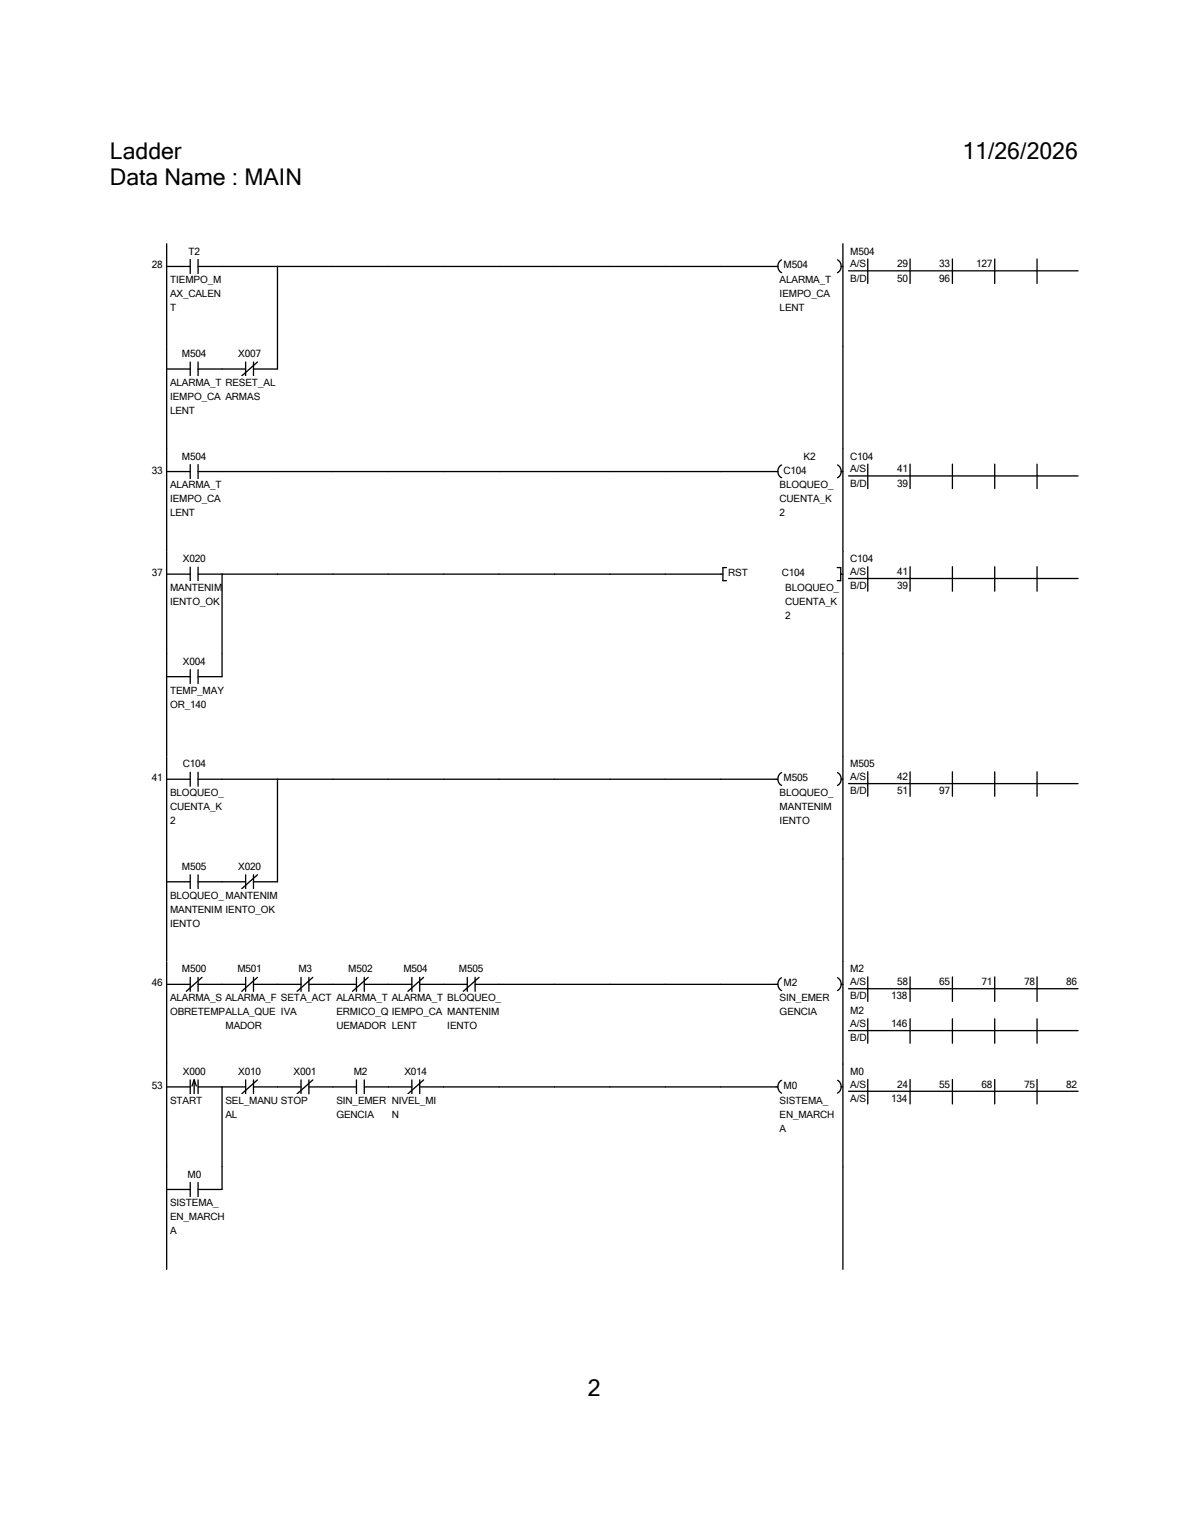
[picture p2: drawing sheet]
<svg xmlns="http://www.w3.org/2000/svg" width="216mm" height="279mm" viewBox="0 0 216 279" stroke-linecap="round" stroke-linejoin="round" font-family="sans-serif">
<path d="M20 44.3h175.8v200.2h-175.8z" fill-rule="evenodd" fill="#fff" stroke="#fff" stroke-width=".24"/>
<g fill="#fff">
<path d="M20 44.3h121.1v18.6h-121.1z" fill-rule="evenodd"/>
<path d="M141.1 44.3h12.1v18.6h-12.1zM27.6 47.2h2.4v1.9h-2.4z" fill-rule="evenodd"/>
</g>
<path d="M34.2 44.6h2.1v2.1h-2.1z" fill="#fff"/>
<path d="M30.3 48.4h4.3M34.6 47.1v2.6M36 48.4h4.4M36 47.1v2.6" fill="none" stroke="#000" stroke-width=".24"/>
<g fill="#fff">
<path d="M30.9 49.8h9.3v2.1h-9.3z"/>
<path d="M30.9 52.4h9.2v2h-9.2z"/>
<path d="M30.9 54.9h1.1v2h-1.1z"/>
</g>
<path d="M30.3 44.3v18.6M40.4 48.4h101M50.4 48.4v14.5M142 47.2a1.34 1.34 0 0 0 0 2.3" fill="none" stroke="#000" stroke-width=".24"/>
<path d="M142.4 47.2h4.4v1.9h-4.4z" fill="#fff"/>
<path d="M152.2 47.2a1.34 1.34 0 0 1 0 2.3M152.9 48.4h.3" fill="none" stroke="#000" stroke-width=".24"/>
<g fill="#fff">
<path d="M141.7 49.8h9.3v2.1h-9.3z"/>
<path d="M141.7 52.4h9.2v2h-9.2z"/>
<path d="M141.7 54.9h4.5v2h-4.5z"/>
</g>
<path d="M153.2 44.3v18.6" fill="none" stroke="#000" stroke-width=".24"/>
<g fill="#fff">
<path d="M154.2 44.3h41.7v7.6h-41.7z"/>
<path d="M154.5 44.6h4.4v2.1h-4.4z"/>
<path d="M154.5 46.9h2.9v2h-2.9z"/>
<path d="M163 46.9h2.4v2h-2.4z"/>
<path d="M170.7 46.9h2.4v2h-2.4z"/>
<path d="M177.4 46.9h3.4v2h-3.4z"/>
<path d="M154.5 49.5h3v2.1h-3z"/>
<path d="M163 49.5h2.4v2.1h-2.4z"/>
<path d="M170.7 49.5h2.4v2.1h-2.4z"/>
</g>
<path d="M154.2 49.2h41.7M157.7 47.1v4.4M165.4 47.1v4.4M173.1 47.1v4.4M180.8 47.1v4.4M188.5 47.1v4.4" fill="none" stroke="#000" stroke-width=".24"/>
<g fill="#fff">
<path d="M20 62.9h121.1v18.7h-121.1z" fill-rule="evenodd"/>
<path d="M141.1 62.9h12.1v18.7h-12.1zM33.1 63.2h4.4v2.1h-4.4z" fill-rule="evenodd"/>
</g>
<path d="M30.3 67h4.3M34.6 65.8v2.5M36 67h4.4M36 65.8v2.5" fill="none" stroke="#000" stroke-width=".24"/>
<g fill="#fff">
<path d="M30.9 68.5h9.4v2h-9.4z"/>
<path d="M30.9 71h9.2v2h-9.2z"/>
<path d="M30.9 73.5h4.5v2.1h-4.5z"/>
</g>
<path d="M30.3 62.9v18.6" fill="none" stroke="#000" stroke-width=".24"/>
<path d="M43.3 63.2h4.1v2.1h-4.1z" fill="#fff"/>
<path d="M40.4 67h4.2M44.6 65.8v2.5M46.1 67h4.3M46.1 65.8v2.5M46.8 65.8l-2.9 2.5" fill="none" stroke="#000" stroke-width=".24"/>
<g fill="#fff">
<path d="M41 68.5h9v2h-9z"/>
<path d="M41 71h6.3v2h-6.3z"/>
</g>
<path d="M50.4 62.9v4.1M153.2 62.9v18.6" fill="none" stroke="#000" stroke-width=".24"/>
<g fill="#fff">
<path d="M20 81.6h121.1v18.6h-121.1z" fill-rule="evenodd"/>
<path d="M141.1 81.6h12.1v18.6h-12.1zM27.6 84.4h2.4v2h-2.4z" fill-rule="evenodd"/>
</g>
<path d="M33.1 81.9h4.4v2h-4.4z" fill="#fff"/>
<path d="M30.3 85.7h4.3M34.6 84.4v2.5M36 85.7h4.4M36 84.4v2.5" fill="none" stroke="#000" stroke-width=".24"/>
<g fill="#fff">
<path d="M30.9 87.1h9.4v2h-9.4z"/>
<path d="M30.9 89.6h9.2v2.1h-9.2z"/>
<path d="M30.9 92.2h4.5v2h-4.5z"/>
</g>
<path d="M30.3 81.5v18.7M40.4 85.7h101M142 84.5a1.34 1.34 0 0 0 0 2.3" fill="none" stroke="#000" stroke-width=".24"/>
<g fill="#fff">
<path d="M146 81.9h2.2v2h-2.2z"/>
<path d="M142.4 84.4h4.2v2h-4.2z"/>
</g>
<path d="M152.2 84.5a1.34 1.34 0 0 1 0 2.3M152.9 85.7h.3" fill="none" stroke="#000" stroke-width=".24"/>
<g fill="#fff">
<path d="M141.7 87.1h9.8v2h-9.8z"/>
<path d="M141.7 89.6h9.4v2.1h-9.4z"/>
<path d="M141.7 92.2h1v2h-1z"/>
</g>
<path d="M153.2 81.5v18.7" fill="none" stroke="#000" stroke-width=".24"/>
<g fill="#fff">
<path d="M154.2 81.5h41.7v7.7h-41.7z"/>
<path d="M154.5 81.9h4.2v2h-4.2z"/>
<path d="M154.5 84.2h2.9v2h-2.9z"/>
<path d="M163 84.2h2.4v2h-2.4z"/>
<path d="M154.5 86.8h3v2h-3z"/>
<path d="M163 86.8h2.4v2h-2.4z"/>
</g>
<path d="M154.2 86.5h41.7M157.7 84.3v4.5M165.4 84.3v4.5M173.1 84.3v4.5M180.8 84.3v4.5M188.5 84.3v4.5" fill="none" stroke="#000" stroke-width=".24"/>
<path d="M20 100.2h133.2v18.6h-133.2z" fill-rule="evenodd" fill="#fff"/>
<g fill="#fff">
<path d="M27.6 103h2.4v2.1h-2.4z"/>
<path d="M33.2 100.5h4.1v2h-4.1z"/>
</g>
<path d="M30.3 104.3h4.3M34.6 103v2.6M36 104.3h4.4M36 103v2.6" fill="none" stroke="#000" stroke-width=".24"/>
<g fill="#fff">
<path d="M30.9 105.7h9.5v2h-9.5z"/>
<path d="M30.9 108.2h9v2.1h-9z"/>
</g>
<path d="M30.3 100.2v18.6M131.4 104.3h-91v14.5M132 103.1h-.6v2.4h.6" fill="none" stroke="#000" stroke-width=".24"/>
<g fill="#fff">
<path d="M132.3 103h3.6v2.1h-3.6z"/>
<path d="M142.1 103h4.2v2.1h-4.2z"/>
<path d="M142.7 105.7h9.8v2h-9.8z"/>
<path d="M142.7 108.2h9.4v2.1h-9.4z"/>
<path d="M142.7 110.8h1v2h-1z"/>
</g>
<path d="M152.2 103.1h.6v2.4h-.6M152.8 104.3h.4M153.2 100.2v18.6" fill="none" stroke="#000" stroke-width=".24"/>
<g fill="#fff">
<path d="M154.2 100.2h41.7v7.6h-41.7z"/>
<path d="M154.5 100.5h4.2v2h-4.2z"/>
<path d="M154.5 102.8h2.9v2h-2.9z"/>
<path d="M163 102.8h2.4v2h-2.4z"/>
<path d="M154.5 105.4h3v2h-3z"/>
<path d="M163 105.4h2.4v2h-2.4z"/>
</g>
<path d="M154.2 105.1h41.7M157.7 103v4.4M165.4 103v4.4M173.1 103v4.4M180.8 103v4.4M188.5 103v4.4" fill="none" stroke="#000" stroke-width=".24"/>
<g fill="#fff">
<path d="M20 118.8h121.1v18.7h-121.1z" fill-rule="evenodd"/>
<path d="M141.1 118.8h12.1v18.7h-12.1zM33.2 119.1h4.1v2.1h-4.1z" fill-rule="evenodd"/>
</g>
<path d="M30.3 122.9h4.3M34.6 121.7v2.5M36 122.9h4.4M36 121.7v2.5" fill="none" stroke="#000" stroke-width=".24"/>
<g fill="#fff">
<path d="M30.9 124.4h9.8v2h-9.8z"/>
<path d="M30.9 126.9h6.6v2h-6.6z"/>
</g>
<path d="M30.3 118.8v18.6M40.4 118.8v4.1M153.2 118.8v18.6" fill="none" stroke="#000" stroke-width=".24"/>
<g fill="#fff">
<path d="M20 137.5h121.1v18.6h-121.1z" fill-rule="evenodd"/>
<path d="M141.1 137.5h12.1v18.6h-12.1zM27.6 140.3h2.4v2h-2.4z" fill-rule="evenodd"/>
</g>
<path d="M33.2 137.8h4.2v2h-4.2z" fill="#fff"/>
<path d="M30.3 141.6h4.3M34.6 140.3v2.5M36 141.6h4.4M36 140.3v2.5" fill="none" stroke="#000" stroke-width=".24"/>
<g fill="#fff">
<path d="M30.9 143h9.8v2h-9.8z"/>
<path d="M30.9 145.5h9.4v2.1h-9.4z"/>
<path d="M30.9 148.1h1v2h-1z"/>
</g>
<path d="M30.3 137.4v18.7M40.4 141.6h101M50.4 141.6v14.5M142 140.4a1.34 1.34 0 0 0 0 2.3" fill="none" stroke="#000" stroke-width=".24"/>
<path d="M142.4 140.3h4.4v2h-4.4z" fill="#fff"/>
<path d="M152.2 140.4a1.34 1.34 0 0 1 0 2.3M152.9 141.6h.3" fill="none" stroke="#000" stroke-width=".24"/>
<g fill="#fff">
<path d="M141.7 143h9.8v2h-9.8z"/>
<path d="M141.7 145.5h9.5v2.1h-9.5z"/>
<path d="M141.7 148.1h5.5v2h-5.5z"/>
</g>
<path d="M153.2 137.4v18.7" fill="none" stroke="#000" stroke-width=".24"/>
<g fill="#fff">
<path d="M154.2 137.5h41.7v7.5h-41.7z"/>
<path d="M154.5 137.8h4.4v2h-4.4z"/>
<path d="M154.5 140h2.9v2.1h-2.9z"/>
<path d="M163 140h2.4v2.1h-2.4z"/>
<path d="M154.5 142.7h3v2h-3z"/>
<path d="M163 142.7h2.4v2h-2.4z"/>
<path d="M170.7 142.7h2.4v2h-2.4z"/>
</g>
<path d="M154.2 142.4h41.7M157.7 140.2v4.5M165.4 140.2v4.5M173.1 140.2v4.5M180.8 140.2v4.5M188.5 140.2v4.5" fill="none" stroke="#000" stroke-width=".24"/>
<g fill="#fff">
<path d="M20 156.1h121.1v18.6h-121.1z" fill-rule="evenodd"/>
<path d="M141.1 156.1h12.1v18.6h-12.1zM33.1 156.4h4.4v2h-4.4z" fill-rule="evenodd"/>
</g>
<path d="M34.6 158.9v2.6M36 158.9v2.6M30.3 160.2h4.3M36 160.2h4.4" fill="none" stroke="#000" stroke-width=".24"/>
<g fill="#fff">
<path d="M30.9 161.6h9.8v2.1h-9.8z"/>
<path d="M30.9 164.2h9.5v2h-9.5z"/>
<path d="M30.9 166.7h5.5v2h-5.5z"/>
</g>
<path d="M30.3 156.1v18.6" fill="none" stroke="#000" stroke-width=".24"/>
<path d="M43.3 156.4h4.1v2h-4.1z" fill="#fff"/>
<path d="M44.6 158.9v2.6M46.1 158.9v2.6M46.8 158.9l-2.9 2.6M40.4 160.2h4.2M46.1 160.2h4.3" fill="none" stroke="#000" stroke-width=".24"/>
<g fill="#fff">
<path d="M41 161.6h9.5v2.1h-9.5z"/>
<path d="M41 164.2h9v2h-9z"/>
</g>
<path d="M50.4 156.1v4.1M153.2 156.1v18.6" fill="none" stroke="#000" stroke-width=".24"/>
<g fill="#fff">
<path d="M20 174.7h121.1v18.6h-121.1z" fill-rule="evenodd"/>
<path d="M141.1 174.7h12.1v18.6h-12.1zM27.6 177.5h2.4v2.1h-2.4z" fill-rule="evenodd"/>
</g>
<path d="M33.1 175h4.4v2h-4.4z" fill="#fff"/>
<path d="M30.3 178.8h4.3M34.6 177.6v2.5M36 178.8h4.4M36 177.6v2.5M36.7 177.6l-2.8 2.5" fill="none" stroke="#000" stroke-width=".24"/>
<g fill="#fff">
<path d="M30.9 180.3h9.4v2h-9.4z"/>
<path d="M30.9 182.8h10v2h-10z"/>
</g>
<path d="M30.3 174.7v18.6" fill="none" stroke="#000" stroke-width=".24"/>
<path d="M43.1 175h4.4v2h-4.4z" fill="#fff"/>
<path d="M40.4 178.8h4.2M44.6 177.6v2.5M46.1 178.8h4.3M46.1 177.6v2.5M46.8 177.6l-2.9 2.5" fill="none" stroke="#000" stroke-width=".24"/>
<g fill="#fff">
<path d="M41 180.3h9.3v2h-9.3z"/>
<path d="M41 182.8h9.1v2h-9.1z"/>
<path d="M41 185.3h6.6v2.1h-6.6z"/>
<path d="M54.2 175h2.5v2h-2.5z"/>
</g>
<path d="M50.4 178.8h4.3M54.7 177.6v2.5M56.1 178.8h4.4M56.1 177.6v2.5M56.8 177.6l-2.8 2.5" fill="none" stroke="#000" stroke-width=".24"/>
<g fill="#fff">
<path d="M51.1 180.3h9.1v2h-9.1z"/>
<path d="M51.1 182.8h2.8v2h-2.8z"/>
<path d="M63.3 175h4.4v2h-4.4z"/>
</g>
<path d="M60.5 178.8h4.3M64.8 177.6v2.5M66.2 178.8h4.4M66.2 177.6v2.5M66.9 177.6l-2.8 2.5" fill="none" stroke="#000" stroke-width=".24"/>
<g fill="#fff">
<path d="M61.1 180.3h9.4v2h-9.4z"/>
<path d="M61.1 182.8h9.5v2h-9.5z"/>
<path d="M61.1 185.3h9.1v2.1h-9.1z"/>
<path d="M73.3 175h4.4v2h-4.4z"/>
</g>
<path d="M70.6 178.8h4.2M74.8 177.6v2.5M76.3 178.8h4.3M76.3 177.6v2.5M77 177.6l-2.9 2.5" fill="none" stroke="#000" stroke-width=".24"/>
<g fill="#fff">
<path d="M71.2 180.3h9.4v2h-9.4z"/>
<path d="M71.2 182.8h9.2v2h-9.2z"/>
<path d="M71.2 185.3h4.5v2.1h-4.5z"/>
<path d="M83.4 175h4.4v2h-4.4z"/>
</g>
<path d="M80.6 178.8h4.3M84.9 177.6v2.5M86.3 178.8h4.4M86.3 177.6v2.5M87.1 177.6l-2.9 2.5" fill="none" stroke="#000" stroke-width=".24"/>
<g fill="#fff">
<path d="M81.3 180.3h9.8v2h-9.8z"/>
<path d="M81.3 182.8h9.5v2h-9.5z"/>
<path d="M81.3 185.3h5.4v2.1h-5.4z"/>
</g>
<path d="M90.7 178.8h50.7M142 177.6a1.34 1.34 0 0 0 0 2.3" fill="none" stroke="#000" stroke-width=".24"/>
<path d="M142.4 177.5h2.5v2.1h-2.5z" fill="#fff"/>
<path d="M152.2 177.6a1.34 1.34 0 0 1 0 2.3M152.9 178.8h.3" fill="none" stroke="#000" stroke-width=".24"/>
<g fill="#fff">
<path d="M141.7 180.3h9v2h-9z"/>
<path d="M141.7 182.8h6.8v2h-6.8z"/>
</g>
<path d="M153.2 174.7v18.6" fill="none" stroke="#000" stroke-width=".24"/>
<g fill="#fff">
<path d="M154.2 174.7h41.7v15.2h-41.7z"/>
<path d="M154.5 175h2.5v2h-2.5z"/>
<path d="M154.5 177.3h2.9v2.1h-2.9z"/>
<path d="M163 177.3h2.4v2.1h-2.4z"/>
<path d="M170.7 177.3h2.4v2.1h-2.4z"/>
<path d="M178.4 177.3h2.4v2.1h-2.4z"/>
<path d="M186.1 177.3h2.4v2.1h-2.4z"/>
<path d="M193.8 177.3h2.4v2.1h-2.4z"/>
<path d="M154.5 179.9h3v2h-3z"/>
<path d="M162 179.9h3.4v2h-3.4z"/>
</g>
<path d="M154.2 179.6h41.7M157.7 177.5v4.4M165.4 177.5v4.4M173.1 177.5v4.4M180.8 177.5v4.4M188.5 177.5v4.4" fill="none" stroke="#000" stroke-width=".24"/>
<g fill="#fff">
<path d="M154.5 182.6h2.5v2.1h-2.5z"/>
<path d="M154.5 184.9h2.9v2h-2.9z"/>
<path d="M162 184.9h3.4v2h-3.4z"/>
<path d="M154.5 187.5h3v2.1h-3z"/>
</g>
<path d="M154.2 187.2h41.7M157.7 185.1v4.4M165.4 185.1v4.4M173.1 185.1v4.4M180.8 185.1v4.4M188.5 185.1v4.4" fill="none" stroke="#000" stroke-width=".24"/>
<g fill="#fff">
<path d="M20 193.3h121.1v18.7h-121.1z" fill-rule="evenodd"/>
<path d="M141.1 193.3h12.1v18.7h-12.1zM27.6 196.2h2.4v2h-2.4z" fill-rule="evenodd"/>
</g>
<path d="M33.2 193.6h4.1v2.1h-4.1z" fill="#fff"/>
<path d="M30.3 197.5h4.3M34.6 196.2v2.5M35.3 196.2v2.5M35.3 196.2l-.4 1.1M35.3 196.2l.4 1.1M36 197.5h4.4M36 196.2v2.5" fill="none" stroke="#000" stroke-width=".24"/>
<path d="M30.9 198.9h5.8v2h-5.8z" fill="#fff"/>
<path d="M30.3 193.3v18.7" fill="none" stroke="#000" stroke-width=".24"/>
<path d="M43.3 193.6h4.1v2.1h-4.1z" fill="#fff"/>
<path d="M40.4 197.5h4.2M44.6 196.2v2.5M46.1 197.5h4.3M46.1 196.2v2.5M46.8 196.2l-2.9 2.5" fill="none" stroke="#000" stroke-width=".24"/>
<g fill="#fff">
<path d="M41 198.9h9.5v2h-9.5z"/>
<path d="M41 201.4h2.1v2.1h-2.1z"/>
</g>
<path d="M40.4 197.5v14.5" fill="none" stroke="#000" stroke-width=".24"/>
<path d="M53.3 193.6h4.1v2.1h-4.1z" fill="#fff"/>
<path d="M50.4 197.5h4.3M54.7 196.2v2.5M56.1 197.5h4.4M56.1 196.2v2.5M56.8 196.2l-2.8 2.5" fill="none" stroke="#000" stroke-width=".24"/>
<g fill="#fff">
<path d="M51.1 198.9h4.8v2h-4.8z"/>
<path d="M64.3 193.6h2.5v2.1h-2.5z"/>
</g>
<path d="M60.5 197.5h4.3M64.8 196.2v2.5M66.2 197.5h4.4M66.2 196.2v2.5" fill="none" stroke="#000" stroke-width=".24"/>
<g fill="#fff">
<path d="M61.1 198.9h9.1v2h-9.1z"/>
<path d="M61.1 201.4h6.8v2.1h-6.8z"/>
<path d="M73.5 193.6h4.1v2.1h-4.1z"/>
</g>
<path d="M70.6 197.5h4.2M74.8 196.2v2.5M76.3 197.5h4.3M76.3 196.2v2.5M77 196.2l-2.9 2.5" fill="none" stroke="#000" stroke-width=".24"/>
<g fill="#fff">
<path d="M71.2 198.9h8.1v2h-8.1z"/>
<path d="M71.2 201.4h1.3v2.1h-1.3z"/>
</g>
<path d="M80.6 197.5h60.8M142 196.3a1.34 1.34 0 0 0 0 2.3" fill="none" stroke="#000" stroke-width=".24"/>
<path d="M142.4 196.2h2.5v2h-2.5z" fill="#fff"/>
<path d="M152.2 196.3a1.34 1.34 0 0 1 0 2.3M152.9 197.5h.3" fill="none" stroke="#000" stroke-width=".24"/>
<g fill="#fff">
<path d="M141.7 198.9h8.8v2h-8.8z"/>
<path d="M141.7 201.4h9.9v2.1h-9.9z"/>
<path d="M141.7 204h1.2v2h-1.2z"/>
</g>
<path d="M153.2 193.3v18.7" fill="none" stroke="#000" stroke-width=".24"/>
<g fill="#fff">
<path d="M154.2 193.3h41.7v7.7h-41.7z"/>
<path d="M154.5 193.6h2.5v2.1h-2.5z"/>
<path d="M154.5 196h2.9v2h-2.9z"/>
<path d="M163 196h2.4v2h-2.4z"/>
<path d="M170.7 196h2.4v2h-2.4z"/>
<path d="M178.4 196h2.4v2h-2.4z"/>
<path d="M186.1 196h2.4v2h-2.4z"/>
<path d="M193.8 196h2.4v2h-2.4z"/>
<path d="M154.5 198.5h2.9v2.1h-2.9z"/>
<path d="M162 198.5h3.4v2.1h-3.4z"/>
</g>
<path d="M154.2 198.2h41.7M157.7 196.1v4.4M165.4 196.1v4.4M173.1 196.1v4.4M180.8 196.1v4.4M188.5 196.1v4.4" fill="none" stroke="#000" stroke-width=".24"/>
<g fill="#fff">
<path d="M20 212h121.1v18.6h-121.1z" fill-rule="evenodd"/>
<path d="M141.1 212h12.1v18.6h-12.1zM34.1 212.3h2.4v2h-2.4z" fill-rule="evenodd"/>
</g>
<path d="M30.3 216.1h4.3M34.6 214.8v2.6M36 216.1h4.4M36 214.8v2.6" fill="none" stroke="#000" stroke-width=".24"/>
<g fill="#fff">
<path d="M30.9 217.5h8.8v2h-8.8z"/>
<path d="M30.9 220h9.9v2.1h-9.9z"/>
<path d="M30.9 222.6h1.2v2h-1.2z"/>
</g>
<path d="M30.3 212v18.6M40.4 212v4.1M153.2 212v18.6" fill="none" stroke="#000" stroke-width=".24"/>
<g fill="#fff">
<path d="M20 25h13v4.8h-13z"/>
<path d="M174.9 25h21v4.8h-21z"/>
<path d="M20 29.8h34.9v4.7h-34.9z"/>
<path d="M106.8 249.6h2.3v4.8h-2.3z"/>
</g>
<g font-size="4.2">
<text x="20" y="28.9">Ladder</text>
<text x="174.9" y="28.9">11/26/2026</text>
<text x="20" y="33.7">Data Name : MAIN</text>
<text x="106.8" y="253.5">2</text>
</g>
<g font-size="1.8">
<text x="34.2" y="46.3">T2</text>
<text x="154.5" y="46.3">M504</text>
<text x="27.6" y="48.8">28</text>
<text x="30.9" y="51.5">TIEMPO_M</text>
<text x="141.7" y="51.5">ALARMA_T</text>
<text x="142.4" y="48.8">M504</text>
<text x="154.5" y="48.6">A/S</text>
<text x="154.5" y="51.2">B/D</text>
<text x="163" y="48.6">29</text>
<text x="163" y="51.2">50</text>
<text x="170.7" y="48.6">33</text>
<text x="170.7" y="51.2">96</text>
<text x="177.4" y="48.6">127</text>
<text x="30.9" y="54">AX_CALEN</text>
<text x="30.9" y="56.6">T</text>
<text x="141.7" y="54">IEMPO_CA</text>
<text x="141.7" y="56.6">LENT</text>
<text x="33.1" y="64.9">M504</text>
<text x="43.3" y="64.9">X007</text>
<text x="30.9" y="70.1">ALARMA_T</text>
<text x="41" y="70.1">RESET_AL</text>
<text x="30.9" y="72.6">IEMPO_CA</text>
<text x="30.9" y="75.2">LENT</text>
<text x="41" y="72.6">ARMAS</text>
<text x="33.1" y="83.5">M504</text>
<text x="146" y="83.5">K2</text>
<text x="154.5" y="83.5">C104</text>
<text x="27.6" y="86.1">33</text>
<text x="30.9" y="88.7">ALARMA_T</text>
<text x="141.7" y="88.7">BLOQUEO_</text>
<text x="142.4" y="86.1">C104</text>
<text x="154.5" y="85.8">A/S</text>
<text x="154.5" y="88.4">B/D</text>
<text x="163" y="85.8">41</text>
<text x="163" y="88.4">39</text>
<text x="30.9" y="91.3">IEMPO_CA</text>
<text x="30.9" y="93.8">LENT</text>
<text x="141.7" y="91.3">CUENTA_K</text>
<text x="141.7" y="93.8">2</text>
<text x="27.6" y="104.7">37</text>
<text x="30.9" y="107.4">MANTENIM</text>
<text x="33.2" y="102.2">X020</text>
<text x="132.3" y="104.7">RST</text>
<text x="142.1" y="104.7">C104</text>
<text x="142.7" y="107.4">BLOQUEO_</text>
<text x="154.5" y="102.2">C104</text>
<text x="154.5" y="104.4">A/S</text>
<text x="154.5" y="107.1">B/D</text>
<text x="163" y="104.4">41</text>
<text x="163" y="107.1">39</text>
<text x="30.9" y="109.9">IENTO_OK</text>
<text x="142.7" y="109.9">CUENTA_K</text>
<text x="142.7" y="112.4">2</text>
<text x="33.2" y="120.8">X004</text>
<text x="30.9" y="126">TEMP_MAY</text>
<text x="30.9" y="128.6">OR_140</text>
<text x="27.6" y="141.9">41</text>
<text x="33.2" y="139.4">C104</text>
<text x="142.4" y="141.9">M505</text>
<text x="154.5" y="139.4">M505</text>
<text x="154.5" y="141.7">A/S</text>
<text x="163" y="141.7">42</text>
<text x="30.9" y="144.7">BLOQUEO_</text>
<text x="30.9" y="147.2">CUENTA_K</text>
<text x="30.9" y="149.7">2</text>
<text x="141.7" y="144.7">BLOQUEO_</text>
<text x="141.7" y="147.2">MANTENIM</text>
<text x="141.7" y="149.7">IENTO</text>
<text x="154.5" y="144.3">B/D</text>
<text x="163" y="144.3">51</text>
<text x="170.7" y="144.3">97</text>
<text x="33.1" y="158">M505</text>
<text x="43.3" y="158">X020</text>
<text x="30.9" y="163.3">BLOQUEO_</text>
<text x="30.9" y="165.8">MANTENIM</text>
<text x="41" y="163.3">MANTENIM</text>
<text x="41" y="165.8">IENTO_OK</text>
<text x="30.9" y="168.4">IENTO</text>
<text x="27.6" y="179.2">46</text>
<text x="33.1" y="176.7">M500</text>
<text x="43.1" y="176.7">M501</text>
<text x="54.2" y="176.7">M3</text>
<text x="63.3" y="176.7">M502</text>
<text x="73.3" y="176.7">M504</text>
<text x="83.4" y="176.7">M505</text>
<text x="142.4" y="179.2">M2</text>
<text x="154.5" y="176.7">M2</text>
<text x="154.5" y="179">A/S</text>
<text x="163" y="179">58</text>
<text x="170.7" y="179">65</text>
<text x="178.4" y="179">71</text>
<text x="186.1" y="179">78</text>
<text x="193.8" y="179">86</text>
<text x="30.9" y="181.9">ALARMA_S</text>
<text x="30.9" y="184.4">OBRETEMP</text>
<text x="41" y="181.9">ALARMA_F</text>
<text x="41" y="184.4">ALLA_QUE</text>
<text x="51.1" y="181.9">SETA_ACT</text>
<text x="51.1" y="184.4">IVA</text>
<text x="61.1" y="181.9">ALARMA_T</text>
<text x="61.1" y="184.4">ERMICO_Q</text>
<text x="71.2" y="181.9">ALARMA_T</text>
<text x="71.2" y="184.4">IEMPO_CA</text>
<text x="81.3" y="181.9">BLOQUEO_</text>
<text x="81.3" y="184.4">MANTENIM</text>
<text x="141.7" y="181.9">SIN_EMER</text>
<text x="141.7" y="184.4">GENCIA</text>
<text x="154.5" y="181.6">B/D</text>
<text x="154.5" y="184.3">M2</text>
<text x="162" y="181.6">138</text>
<text x="41" y="187">MADOR</text>
<text x="61.1" y="187">UEMADOR</text>
<text x="71.2" y="187">LENT</text>
<text x="81.3" y="187">IENTO</text>
<text x="154.5" y="186.6">A/S</text>
<text x="154.5" y="189.2">B/D</text>
<text x="162" y="186.6">146</text>
<text x="27.6" y="197.8">53</text>
<text x="33.2" y="195.3">X000</text>
<text x="43.3" y="195.3">X010</text>
<text x="53.3" y="195.3">X001</text>
<text x="64.3" y="195.3">M2</text>
<text x="73.5" y="195.3">X014</text>
<text x="142.4" y="197.8">M0</text>
<text x="154.5" y="195.3">M0</text>
<text x="154.5" y="197.6">A/S</text>
<text x="163" y="197.6">24</text>
<text x="170.7" y="197.6">55</text>
<text x="178.4" y="197.6">68</text>
<text x="186.1" y="197.6">75</text>
<text x="193.8" y="197.6">82</text>
<text x="30.9" y="200.5">START</text>
<text x="41" y="200.5">SEL_MANU</text>
<text x="41" y="203.1">AL</text>
<text x="51.1" y="200.5">STOP</text>
<text x="61.1" y="200.5">SIN_EMER</text>
<text x="61.1" y="203.1">GENCIA</text>
<text x="71.2" y="200.5">NIVEL_MI</text>
<text x="71.2" y="203.1">N</text>
<text x="141.7" y="200.5">SISTEMA_</text>
<text x="141.7" y="203.1">EN_MARCH</text>
<text x="154.5" y="200.2">A/S</text>
<text x="162" y="200.2">134</text>
<text x="141.7" y="205.6">A</text>
<text x="34.1" y="213.9">M0</text>
<text x="30.9" y="219.2">SISTEMA_</text>
<text x="30.9" y="221.7">EN_MARCH</text>
<text x="30.9" y="224.2">A</text>
</g>
</svg>
